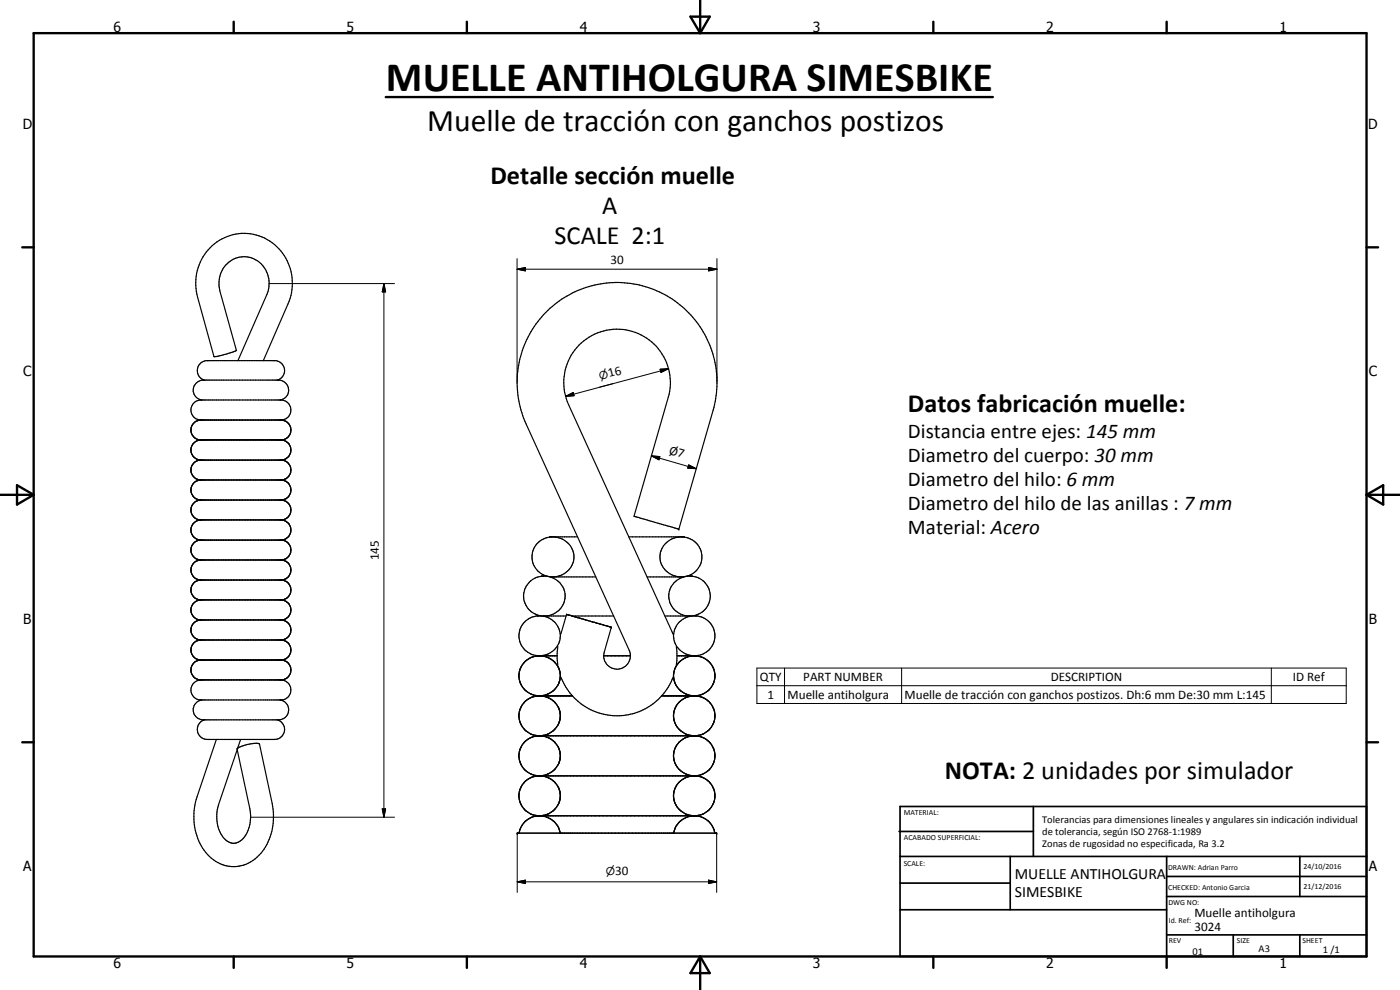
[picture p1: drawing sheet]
<svg xmlns="http://www.w3.org/2000/svg" width="420mm" height="297mm" viewBox="0 0 420 297" stroke-linecap="round" stroke-linejoin="round" font-family="sans-serif">
<g fill="none" stroke="#000" stroke-width=".35">
<path d="M61.4 114a2.99 2.99 0 0 1-2.2-3 2.99 2.99 0 0 1 2.6-2.8h21a3 3 0 0 1 2.6 2.8 3 3 0 0 1-2.1 3M64.2 107h.1M64.2 107l-4.9-17.8a14.6 14.6 0 0 1 5.3-16.2 14.6 14.6 0 0 1 17-.2 15.1 15.1 0 0 1 4.8 18.4l-7.4 17M64.3 107l3.6-.7 3-1.1-4.9-17.9a7.8 7.8 0 0 1 9.5-9.9 7.6 7.6 0 0 1 4.8 4.8 9.1 9.1 0 0 1-.2 6.2l-8.7 19.8M58.1 127l.6-.6 1.2-.4h24.8a3 3 0 0 1 2.6 3 3 3 0 0 1-2.6 3h-24.8a2.98 2.98 0 0 1-1.8-5zM60.3 126a3 3 0 0 1-3-3 3 3 0 0 1 3-3h24a3 3 0 0 1 3 3 3 3 0 0 1-3 3M60.3 132a3 3 0 0 0-3 3 3 3 0 0 0 3 3M60.5 120a3 3 0 0 1-2.5-3.2 3 3 0 0 1 3-2.8h22.6a3 3 0 0 1 3 2.8 3 3 0 0 1-2.5 3.2M84.3 132a3 3 0 0 1 3 3 3 3 0 0 1-3 3M58.1 151l.6-.5 1.2-.5h24.8a3 3 0 0 1 2.6 3 3 3 0 0 1-2.6 3h-24.8a2.98 2.98 0 0 1-1.8-5zM59.9 144h24.8M59.9 144a3 3 0 0 1-2.6-3 3 3 0 0 1 2.6-3h24.8a3 3 0 0 1 2.6 3 3 3 0 0 1-2.6 3"/>
<path d="M59.9 144.1a3 3 0 0 0-2.6 3.1 3 3 0 0 0 3 2.8M60.3 156a3 3 0 0 0-3 3 3 3 0 0 0 3 3.1M60.3 144l-.4 .1M84.3 156a3 3 0 0 1 3 3 3 3 0 0 1-3 3.1M84.3 144l.4 .1M84.7 144.1a3 3 0 0 1 2.6 3.1 3 3 0 0 1-3 2.8M58.1 163l1-.7 .8-.2h24.8a3 3 0 0 1 2.6 2.9 3 3 0 0 1-2.6 3h-24.8a3 3 0 0 1-1.8-5zM58.1 175l.6-.5 1.2-.5h24.8a3 3 0 0 1 2.6 3 3 3 0 0 1-2.6 3h-24.8a3 3 0 0 1-1.8-5zM60.3 168a3 3 0 0 0-3 3 3 3 0 0 0 3 3M84.3 168a3 3 0 0 1 3 3 3 3 0 0 1-3 3M162.5 172.8l2.7 .3M163.1 172.8a6 6 0 0 0-6 5.7 6 6 0 0 0 5.2 6.3"/>
<path d="M165 161.1h8.3M165.1 173.1h13.7M165.2 173.1a6 6 0 0 1 4.4 6.5 6 6 0 0 1-5.9 5.2M165.2 173.1h.3M165.8 161.1a6 6 0 0 0-6.1 5.7 6 6 0 0 0 5.5 6.3M166.1 161.1a6 6 0 0 1 5.4 3.2 6 6 0 0 1-.5 6.3l-.6 .6a6.5 6.5 0 0 1-4 1.9M188.7 161.1h16.6M194.2 173.1h11M204.2 161.1a6 6 0 0 0-6 4.7 6 6 0 0 0 3.7 6.8l2 .5M204.5 161.1a6 6 0 0 1 5.5 8.7 6 6 0 0 1-3.4 2.9l-.3 .1M205.1 173.1a6 6 0 0 0-4.4 6.5 6 6 0 0 0 5.9 5.2M205.1 173.1h-.3"/>
<path d="M205.7 173l-.6 .1M206.3 172.9l-.6 .1M206.3 172.8l-.6 .2M207.3 172.8a6 6 0 0 1 5.9 5.7 6 6 0 0 1-5.2 6.3M207.8 172.8l-1.5 .1M59.9 198a3 3 0 0 0-2.6 3 3 3 0 0 0 2.6 3h24.8a3 3 0 0 0 2.6-3 3 3 0 0 0-2.6-3M59.9 198h24.8M59.9 198h.4M60.3 186h24M60.3 186a3 3 0 0 0-3 2.8 3 3 0 0 0 2.6 3.2h24.8a3 3 0 0 0 2.6-3.2 3 3 0 0 0-3-2.8M60.3 180a3 3 0 0 0-3 3 3 3 0 0 0 3 3M60.3 192a3 3 0 0 0-3 2.8 3 3 0 0 0 2.6 3.2"/>
<path d="M84.3 180a3 3 0 0 1 3 3 3 3 0 0 1-3 3M84.3 192a3 3 0 0 1 3 2.8 3 3 0 0 1-2.6 3.2M84.7 198h-.4M156.8 199.4l-.7 1.3M156.8 199.4l-.9 2.2M157.2 198.9l-.4 .5M157.6 198.5l-.4 .4M157.8 198.3l-.6 .6M157.8 198.3l-.2 .2M158.1 198.1l-.3 .2M159 197.5l-.5 .3M159.9 197.1l-.8 .3"/>
<path d="M161.2 196.8h6M161.2 184.8h1.1M161.4 184.8a6 6 0 0 0-5.6 6.1 6 6 0 0 0 5.8 5.9l-1.5 .2M161.4 196.8l-2.1 .5-1.5 1M162.2 196.8l.9 .1M162.3 196.8l.8 .1M162.3 184.8a6 6 0 0 1 5.9 6 6 6 0 0 1-6 6M162.6 184.8h7.3M163.1 196.9l.6 .1M163.7 197l.5 .2M163.7 197l1.6 .8 1.4 1.2M164.3 197.2l1.8 1.1"/>
<path d="M166.3 198.5a6 6 0 0 1 1.8 3.1M167 199.4l.5 .8M167.4 194l-.2 2.1 .2 3.5M170.8 184.6l.4 .1M170.9 184.6l-.9-.3-1.7 5.9M171.2 184.7l.7 .2M171.2 184.7l.8 .2M171.8 184.8h12.4M171.9 184.9l1 .3M172.9 185.2l1.1 .3M173.4 185.3l1.2 .3M174.5 185.6l1.8 .5"/>
<path d="M175.2 185.8l2.1 .6M177.2 186.4l.7 .2M177.8 186.6l3.8 1.1M178.4 186.7l3.6 1M181.2 196.8h8M181.9 187.7l1 .3M182 187.7l1 .3M182.9 188l.3 .1M183.1 188.1l.3 .1M183.2 188.1l.2 .1M183.4 188.2h.1M183.5 188.2l-2.2 7.5a4 4 0 0 0 4.2 5.1 4 4 0 0 0 3.3-5.7l-30.9-67.9a30 30 0 0 1-1.7-20.3 30 30 0 0 1 37.1-21 30 30 0 0 1 20.7 37.2l-10.3 35.6-12.5-3.5-.9-.3 10.3-35.7a16 16 0 0 0-16.6-20.4 16 16 0 0 0-13.4 22.6l31.4 68.9"/>
<path d="M199.5 184.8h8.2M202.9 199.9l-.1 .3M203 194l.2 2.8M203.2 196.8h6M203.2 196.8l-.2 2.7M204 198.5a6 6 0 0 0-1.7 3.1M204.2 198.3l-.6 .7M205.5 197.5l-1.3 .8M206.3 197.1l-.8 .4M207.2 196.9l-.9 .2M208 184.8a6 6 0 0 0-5.9 6 6 6 0 0 0 6 6l-1.6 .2-1 .5M208 184.8h1.2"/>
<path d="M208.9 184.8a6 6 0 0 1 5.6 6.1 6 6 0 0 1-5.8 5.9l1.5 .2M208.9 196.8l1.2 .2M210.1 197l.3 .1M210.2 197a6.1 6.1 0 0 1 4.3 5.2M210.5 197.1l.2 .1M211 197.3l1.9 1.4M213.1 198.9l1 1.5 .4 2.1M60.3 204a3 3 0 0 0-3 3 3 3 0 0 0 3 3h24a3 3 0 0 0 3-3 3 3 0 0 0-3-3M60.5 210a3 3 0 0 0-2.5 3.2 3 3 0 0 0 3 2.8h22.6a3 3 0 0 0 3-2.8 3 3 0 0 0-2.5-3.2M61.4 216a3 3 0 0 0-2.1 3.3 3 3 0 0 0 2.9 2.6h20.2a3 3 0 0 0 3-2.6 3 3 0 0 0-2.1-3.3M155.7 203l.4 1.9M155.8 202.1l-.1 1"/>
<path d="M155.9 201.5l-.2 1.2M156.1 204.8l.1 .3M156.1 204.9l.4 .7M156.3 205.3l.2 .3M156.5 205.6l.3 .5M156.8 206.1l.6 .7M156.8 206.1l.4 .5M157.4 206.8l.4 .4M157.6 207l.2 .2M157.8 207.2l.7 .6M157.8 207.2l.2 .2M158 207.4l.5 .4"/>
<path d="M158.5 207.8l1.6 .7 1.5 .3M161.2 208.8h10.6M161.3 208.8a6 6 0 0 0-5.2 4 6 6 0 0 0 1.7 6.4l1.7 1.1 2.1 .5a6.1 6.1 0 0 0-4.9 9.1 6.1 6.1 0 0 0 10.3 .2 5.9 5.9 0 0 0-4.8-9.3l2-.5 1.9-1.1a6 6 0 0 0 1.7-6.4 6 6 0 0 0-5.3-4M166 207.3l-.2 .1M166.1 207.3a7 7 0 0 1-3.9 1.5M166.3 207.1l-.3 .2M166.7 206.6l-.6 .7M166.7 206.6l-.3 .3M167.7 200.4l.4 1.2M168 204.3l-.6 1.3-.7 1M168.1 201.6l.1 1.2M168.1 203.4l-.6 2-.8 1.2"/>
<path d="M168.1 203.4l-.1 .6M168.2 202.8l-.1 .6M168.2 202.8l-.1 .3M168.3 203.2a18 18 0 0 0 16.8 11.6 18 18 0 0 0 16.9-11.6M198.6 208.8h10.6M202.1 203.1a6.4 6.4 0 0 0 1.6 3.5M202.1 203.1a5.7 5.7 0 0 0 1.5 3.5M202.3 201.6l-.2 1.5M202.3 201.6l-.1 .3M202.6 200.4l-.3 1.2M203.6 206.6a6.7 6.7 0 0 0 4.5 2.2M203.7 206.6l.2 .3"/>
<path d="M207.8 208.8a6.5 6.5 0 0 0-3.6 1.5 5.8 5.8 0 0 0 0 8.9l1.9 1.1 2 .5a6 6 0 0 0-5.9 6.7 6 6 0 0 0 7.4 5.2 6 6 0 0 0 4.9-6.4 6 6 0 0 0-5.8-5.5 6.1 6.1 0 0 0 4.1-1.8 5.9 5.9 0 0 0-2.6-10l-1.2-.2M209.6 208.7l-.9 .1M210.5 208.4l-.9 .3M210.8 208.3l-.3 .1M211 208.2l-.3 .1M211.8 207.8l-1 .5M212.3 207.4l-.5 .4M212.5 207.2l-.7 .6M212.9 206.8l-.6 .6M213.5 206.1l-1 1.1M213.5 206.1l-.4 .5M213.8 205.6l-.3 .5"/>
<path d="M214.1 205.1l-.3 .5M214.5 203v.4M214.5 203.3l-.7 2.3M214.5 202.4l.1 .4M214.6 202.7l-.1 .4M64.9 221.9l-5.8 17.2a17.4 17.4 0 0 0 4.3 18.4 10.4 10.4 0 0 0 15.8-2.7 18.5 18.5 0 0 0 2.5-13.7l-3.8-17.8-1.1-.3-2.8 .4-2.1 .8-.7 .5 3.8 17.9a9.4 9.4 0 0 1-3.2 9.9l-.8 .4a3.3 3.3 0 0 1-3.2-.8 10.3 10.3 0 0 1-2.2-10.7l5.6-16.5M72.2 221.9l-.9 2.6M161.2 220.8h48M161.2 232.8h48M161.3 232.8a6 6 0 0 0-5.2 4 6 6 0 0 0 1.7 6.4l1.7 1.1 2.1 .5M162.5 232.8a6.5 6.5 0 0 1 4.9 3.1M167.4 235.9l.1 .3"/>
<path d="M167.4 235.9a6 6 0 0 1-1.3 7.3l-1.9 1.1-1.7 .4M207.8 232.8a6 6 0 0 0-5.3 4 6 6 0 0 0 1.7 6.4l1.9 1.1 2 .5M209 232.8a6 6 0 0 1 5.3 4.2 6 6 0 0 1-2 6.4l-1.6 .9-2 .5M155.2 250h59.9M161.2 244.8h48M161.4 244.8a6.2 6.2 0 0 0-5.6 5.2M162.5 244.8l2.5 .8M162.5 244.7l-.3 .1M165 245.6a6 6 0 0 1 3.1 4.4M165 245.6l1 .7M207.8 244.8a6.3 6.3 0 0 0-5.6 5.2M208.9 244.8a6.2 6.2 0 0 1 5.6 5.2"/>
</g>
<g fill="#000">
<circle cx="203.7" cy="158.7" r=".18"/>
<circle cx="170" cy="184.3" r=".18"/>
<circle cx="183.5" cy="188.2" r=".18"/>
<circle cx="155.2" cy="250" r=".18"/>
<circle cx="215.1" cy="250" r=".18"/>
</g>
<g fill="none" stroke="#000" stroke-width=".71">
<path d="M10.1 9.9h400v277.1h-400zM70.1 6.5v3.4M140.1 6.5v3.4M207.2 5h5.8l-2.9 4.9zM210.1 0v9.9M280.1 6.5v3.4M350.1 6.5v3.4M115.8 29.1h182.2M6.7 74.2h3.4M410.1 74.2h3.5M.1 148.5h10M5.1 145.6l5 2.9-5 2.9z"/>
<path d="M410.1 148.5h10M410.1 148.5l5-2.9v5.8zM6.7 222.7h3.4M410.1 222.7h3.5M70.1 287v3.4M140.1 287v3.4M210.1 287v10M210.1 287l2.9 5h-5.8zM280.1 287v3.4M350.1 287v3.4"/>
</g>
<g fill="none" stroke="#000" stroke-width=".51">
<path d="M269.8 249.5h40.3M270.1 242h140v45h-140zM270.1 257h140M303.2 257v16M310.1 242v15M350.1 257v30M390.1 257v12M270.1 265h33.1M270.1 273h80M350.1 269h60M350.1 263h60M350.1 280.5h60"/>
<path d="M370.1 280.5v6.5M390.1 280.5v6.5"/>
</g>
<g fill="none" stroke="#000" stroke-width=".3">
<path d="M155.2 77.6v37.2M215.2 77.6v37.2M80.8 85.1h37.6M115.2 85.1l.5 2.5h-1zM115.2 85.1v160.1M155.2 80.8l2.5-.5v1zM155.2 80.8h60M212.7 80.3l2.5 .5-2.5 .5zM169.7 118.9l2.3-1.1 .3 .9zM184 115.1l-4.1 1.1M198.1 110.8l2.5-.2-2.2 1.2zM200.6 110.6l-30.9 8.3"/>
<path d="M195.5 136.8l2.5 .2-.2 1zM195.5 136.8l13.4 3.8M206.7 139.5l2.2 1.1-2.5-.1zM227.1 200.4h176.9v10.7h-176.9zM227.1 205.7h176.9M235.4 200.4v10.7M270.6 200.4v10.7M381.5 200.4v10.7M75.2 245.2h43.2M114.7 242.7h1l-.5 2.5zM155.2 250v17.8M215.1 250v17.8"/>
<path d="M155.2 264.6l2.5-.5v1zM155.2 264.6h59.9M212.6 264.1l2.5 .5-2.5 .5z"/>
</g>
<path d="M115.2 85.1l.5 2.5h-1zM155.2 80.8l2.5-.5v1zM212.7 80.3l2.5 .5-2.5 .5zM169.7 118.9l2.3-1.1 .3 .9zM198.1 110.8l2.5-.2-2.2 1.2zM195.5 136.8l2.5 .2-.2 1zM206.7 139.5l2.2 1.1-2.5-.1zM114.7 242.7h1l-.5 2.5zM155.2 264.6l2.5-.5v1zM212.6 264.1l2.5 .5-2.5 .5z" fill="#000"/>
<text font-size="12.6" x="115.8" y="27.4">MUELLE ANTIHOLGURA SIMESBIKE</text>
<text font-size="9.4" x="128.2" y="39.2">Muelle de tracción con ganchos postizos</text>
<g font-size="7.9">
<text x="147.2" y="55.1">Detalle sección muelle</text>
<text x="180.8" y="64.1">A</text>
<text x="166.4" y="73.1">SCALE 2:1</text>
<text x="272.5" y="123.7">Datos fabricación muelle:</text>
<text x="283.6" y="233.8">NOTA: 2 unidades por simulador</text>
</g>
<g font-size="6.3">
<text x="272.5" y="131.4">Distancia entre ejes: 145 mm</text>
<text x="272.5" y="138.6">Diametro del cuerpo: 30 mm</text>
<text x="272.5" y="145.8">Diametro del hilo: 6 mm</text>
<text x="272.5" y="153">Diametro del hilo de las anillas : 7 mm</text>
<text x="272.5" y="160.2">Material: Acero</text>
</g>
<g font-size="4.7">
<text x="304.6" y="263.8">MUELLE ANTIHOLGURA</text>
<text x="304.6" y="269.2">SIMESBIKE</text>
</g>
<g font-size="4.2">
<text x="34" y="9.6">6</text>
<text x="104" y="9.6">5</text>
<text x="174" y="9.6">4</text>
<text x="244" y="9.6">3</text>
<text x="314" y="9.6">2</text>
<text x="384" y="9.6">1</text>
<text x="6.8" y="38.7">D</text>
<text x="410.6" y="38.7">D</text>
<text x="7" y="112.9">C</text>
<text x="410.8" y="112.9">C</text>
<text x="7" y="187.1">B</text>
<text x="410.8" y="187.1">B</text>
<text x="7" y="261.4">A</text>
<text x="410.8" y="261.4">A</text>
<text x="34" y="290.4">6</text>
<text x="104" y="290.4">5</text>
<text x="174" y="290.4">4</text>
<text x="244" y="290.4">3</text>
<text x="314" y="290.4">2</text>
<text x="384" y="290.4">1</text>
</g>
<g font-size="3.9">
<text x="183.2" y="79.2">30</text>
<text x="182.9" y="113.2" transform="rotate(-15 182.9 113.2)">16</text>
<text x="200.6" y="136.2" transform="rotate(16 200.6 136.2)">Ø7</text>
<text x="113.7" y="168.1" transform="rotate(-90 113.7 168.1)">145</text>
<text x="228" y="204.4">QTY</text>
<text x="230.3" y="209.7">1</text>
<text x="236.3" y="209.8">Muelle antiholgura</text>
<text x="241.1" y="204.3">PART NUMBER</text>
<text x="271.5" y="209.8">Muelle de tracción con ganchos postizos. Dh:6 mm De:30 mm L:145</text>
<text x="315.3" y="204.4">DESCRIPTION</text>
<text x="388" y="204.5">ID Ref</text>
<text x="184.6" y="262.5">30</text>
<text x="358.5" y="275.1">Muelle antiholgura</text>
<text x="358.5" y="279.4">3024</text>
</g>
<g font-size="3.3">
<text x="180.2" y="113.9" transform="rotate(-15 180.2 113.9)">⌀</text>
<text x="181.8" y="262.5">⌀</text>
</g>
<g font-size="3.1">
<text x="312.7" y="246.8">Tolerancias para dimensiones lineales y angulares sin indicación individual</text>
<text x="312.7" y="250.4">de tolerancia, según ISO 2768-1:1989</text>
<text x="312.7" y="254">Zonas de rugosidad no especificada, Ra 3.2</text>
<text x="357.9" y="286.4">01</text>
<text x="377.7" y="285.6">A3</text>
<text x="397" y="285.9">1 /1</text>
</g>
<g font-size="2.4">
<text x="271.2" y="244.4">MATERIAL:</text>
<text x="271.3" y="252">ACABADO SUPERFICIAL:</text>
<text x="271.2" y="259.7">SCALE:</text>
<text x="350.6" y="261">DRAWN: Adrian Parro</text>
<text x="391.2" y="260.6">24/10/2016</text>
<text x="350.6" y="267">CHECKED: Antonio Garcia</text>
<text x="391.2" y="266.7">21/12/2016</text>
<text x="350.6" y="271.4">DWG NO:</text>
<text x="350.8" y="276.9">Id. Ref:</text>
<text x="350.8" y="282.8">REV</text>
<text x="371.2" y="282.9">SIZE</text>
<text x="390.9" y="282.9">SHEET</text>
</g>
</svg>
